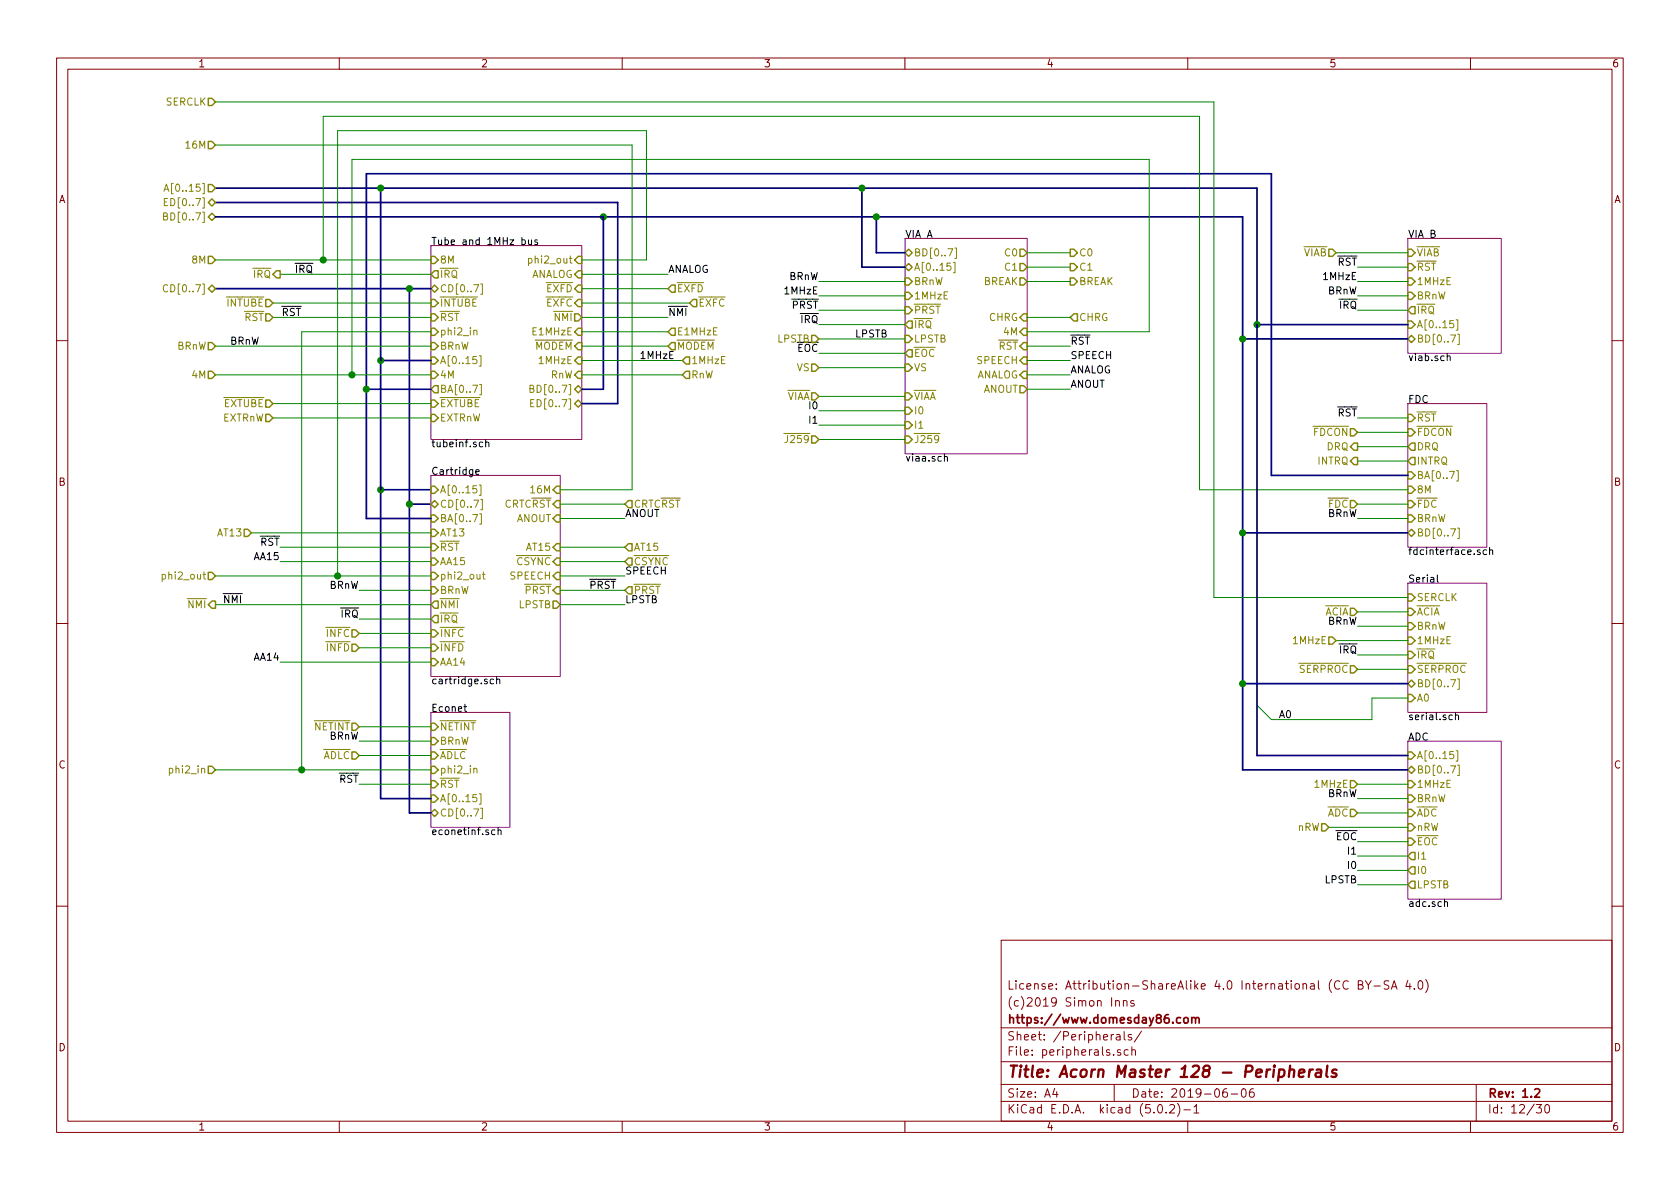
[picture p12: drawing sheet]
<svg xmlns="http://www.w3.org/2000/svg" width="297mm" height="210mm" viewBox="0 0 297 210" stroke-linecap="round" stroke-linejoin="round" font-family="sans-serif">
<g fill="none" stroke="#840000" stroke-width=".18">
<path d="M10 10.3h277v189.9h-277zM12 12.2h273v186.1h-273zM60 10.3v1.9M110 10.3v1.9M160 10.3v1.9M210 10.3v1.9M260 10.3v1.9M10 60.2h2M285 60.2h2M10 110.3h2M285 110.3h2M10 160.2h2"/>
<path d="M177 166.3h108v32h-108zM197.3 177.1v-.1a.37 .37 0 0 1 .6 .1v.8M197.3 176.9v1M198.6 177.1l.2-.2 .4 .1 .1 .9M198.6 176.9v1M200.5 177a.37 .37 0 0 0-.6 .1l.1 .3 .5 .1 .1 .1-.3 .3-.4-.1M238.4 173.6a.7 .7 0 0 0-.9 .2 .7 .7 0 0 0 .1 .9 .55 .55 0 0 0 .8 .1M240.2 174.1l.7-.1v-.3l-.1-.2-.6-.1v1.5h.5l.3-.3a.41 .41 0 0 0-.4-.5M241.4 173.4l.5 .8 .5-.8M241.9 174.2v.7M242.9 174.4h1.2M245.6 173.5l-.6-.1-.3 .3 .1 .3 .7 .4v.4l-.2 .1-.6-.1"/>
<path d="M246 174.9l.5-1.5 .5 1.5M246.2 174.5h.7M248.9 173.3l-.3 1.1h.9M249.3 173.9v1M250.1 174.8v.1M250.9 173.6l.3-.2a.94 .94 0 0 1 0 1.5l-.4-.3-.1-.6zM252.1 173.2a1.71 1.71 0 0 1 0 2.3M285 160.2h2M60 198.3v1.9M110 198.3v1.9M160 198.3v1.9M177 194.8h108"/>
<path d="M177 191.8h108M177 187.8h108M177 181.8h108M186.5 192.5l-.4 1h1M186.8 193v1M197 191.8v3M197.4 183h.6v.9M198 183.3l-.4 .1-.3 .2 .3 .3 .4-.1M198.1 185.7l-.3-.1-.2 .2v.2l.5 .2v.3h-.5M198.8 182.4v1.3l.2 .2M199.5 185.7l-.4-.1-.3 .3v.6l.3 .1 .4-.1M200.1 183a.37 .37 0 0 0-.6 .1v.3l.6 .1v.1l-.2 .3-.4-.1"/>
<path d="M200.1 185.7l.2-.1 .4 .1 .1 .9M200.1 185.1v1.5M201.8 182.3l-1.2 2M204.8 195.5l.4-.2a.94 .94 0 0 1 0 1.5 .79 .79 0 0 1-.4-1.3zM206.2 196.7v.1M206.8 195.5l.2-.2h.4l.2 .2 .1 .3-.1 .2-.8 .8h.9M208.2 195.1a1.71 1.71 0 0 1 0 2.3M209.3 196.3h1.2M210 198.3v1.9M211.1 195.8l.4-.5v1.5M211.1 196.8h.9M216.9 192.5a.62 .62 0 0 0-.7 .7l.1 .7 .2 .1 .5-.1v-.5l-.1-.2-.4-.1-.3 .3"/>
<path d="M217.7 193.5h1.1M219.6 192.7l.4-.2a.94 .94 0 0 1 0 1.5 .82 .82 0 0 1-.4-1.3zM221.6 192.5a.59 .59 0 0 0-.7 .7l.1 .7 .2 .1 .5-.1 .1-.5-.2-.2-.4-.1-.3 .3M260 198.3v1.9M261 191.8v6.5M271.6 195.3h.9l-.4 .6 .4 .1v.7l-.2 .1-.7-.1M273.3 195.4l.3-.1a.94 .94 0 0 1 0 1.5h-.1a1 1 0 0 1-.2-1.4z"/>
</g>
<path d="M210.7 179.9v1M208.7 180l-.4-.1-.3 .3 .1 .6 .2 .1 .4-.1M209.4 180.1l.2-.2 .4 .2 .1 .5-.1 .2-.4 .1-.2-.1zM210.7 180.1l.1-.1a.37 .37 0 0 1 .6 .1v.8M211.4 180.1l.2-.2 .3 .1 .1 .9M271.4 192.7l.2-.2h.4l.2 .5-.9 1h.9" fill="none" stroke="#840000" stroke-width=".3"/>
<path d="M228 189.3a.52 .52 0 0 1 .9 .1l-.2 1M228.1 188.4l-.2 2M229.7 189.8l.9-.2v-.4h-.8l-.2 1 .3 .2 .6-.1M231.6 189.1l-.2 1.3M232.1 189.1a.54 .54 0 0 0-.6 .4M232.8 189.2h.8l-.1 1.2M233.6 189.6l-.7 .1a.4 .4 0 0 0-.3 .3 .4 .4 0 0 0 .2 .4l.7-.1M234.7 188.4l-.2 1.8 .2 .2M236.3 189.2a.49 .49 0 0 0-.8 .3l.1 .2 .5 .1 .2 .3-.3 .3-.6-.1" fill="none" stroke="#840000" stroke-width=".41"/>
<path d="M76.2 43.4h26.7v34.3h-26.7zM160 42.2h21.6v38.1h-21.6zM248.9 42.2h16.5v20.3h-16.5zM248.9 71.4h14v25.4h-14zM76.2 84.1h22.9v35.5h-22.9zM248.9 103.1h14v22.9h-14zM76.2 126h14v20.3h-14zM248.9 131.1h16.5v27.9h-16.5z" fill="none" stroke="#840084" stroke-width=".18"/>
<g fill="none" stroke="#000" stroke-width=".18">
<path d="M92.3 42.5l.4-.1 .2 .2-.1 .6h-.5M93.4 42.4l.1 .8 .3 .1 .2-.2M94 42.4v.9M95 42.5l-.3-.1-.2 .2 .1 .2 .4 .1v.3h-.5M85.3 78.2h-.3l-.3 .2 .2 .6h.4M85.9 78.3l.2-.1h.3v.8M85.9 77.7v1.3M255.9 63.1l.2-.2 .3 .1v.8M84.1 83.5l.6-.1v-.3h-.4l-.2 .1 .1 .6h.5M167 80.8l.2-.1 .3 .1v.8M262.8 97.3l-.3-.1-.3 .3 .2 .5h.4M263.4 97.4l.2-.2 .3 .1v.8"/>
<path d="M263.4 96.8v1.3M87.8 119.7v1.2M254.1 101.7v1.1l.2 .1M82 125h.5M82.2 124.5v1.1l.3 .2M87.3 120.1h-.4l-.2 .2 .1 .6h.5M87.8 120.2l.2-.1h.3l.1 .8M257.3 126.6l.2-.2 .3 .1 .1 .8M257.3 126v1.3M87.5 146.8h-.4l-.2 .2 .1 .5h.5M88.1 146.9l.1-.1h.3l.1 .8M88.1 146.3v1.3"/>
<path d="M255.4 159.6l.2-.1h.3v.8"/>
</g>
<g fill="none" stroke="#848400" stroke-width=".25">
<path d="M36.8 17.4h.7l.6 .6-.6 .7h-.7zM36.8 25h.7l.6 .6-.6 .7h-.7zM36.8 35.8l.7-.6 .6 .6-.6 .6zM36.8 38.3l.7-.6 .6 .6-.6 .7zM36.8 32.6h.7l.6 .7-.6 .6h-.7zM36.8 45.3h.7l.6 .7-.6 .6h-.7zM36.8 51l.7-.6 .6 .6-.6 .7zM47 53h.6l.7 .6-.7 .6h-.6zM47 55.5h.6l.7 .6-.7 .7h-.6zM48.9 47.9h.6v1.2h-.6l-.6-.6zM76.2 51l.6-.6 .7 .6-.7 .7zM76.2 53h.6l.7 .6-.7 .6h-.6z"/>
<path d="M76.2 55.5h.6l.7 .6-.7 .7h-.6zM76.2 45.3h.6l.7 .7-.7 .6h-.6zM76.2 58h.6l.7 .7-.7 .6h-.6zM76.8 47.9h.7v1.2h-.7l-.6-.6zM101.6 48.5l.6-.6h.7v1.2h-.7zM101.6 53.6l.6-.6h.7v1.2h-.7zM101.6 55.5h.6l.7 .6-.7 .7h-.6zM101.6 58.7l.6-.7h.7v1.3h-.7zM102.2 45.3h.7v1.3h-.7l-.6-.6zM102.2 50.4h.7v1.3h-.7l-.6-.7zM118.1 58.7l.6-.7h.7v1.3h-.7zM118.7 50.4h.7v1.3h-.7l-.6-.7z"/>
<path d="M122.6 53h.6v1.2h-.6l-.7-.6zM143.5 59.3h.6l.7 .6-.7 .7h-.6zM160 44.7l.7-.6 .6 .6-.6 .6zM160 47.2l.7-.6 .6 .6-.6 .7zM160 49.1h.7l.6 .7-.6 .6h-.7zM160 51.7h.7l.6 .6-.6 .7h-.7zM160 54.2h.7l.6 .7-.6 .6h-.7zM160 59.3h.7l.6 .6-.6 .7h-.7zM160.7 56.8h.6v1.2h-.6l-.7-.6zM180.3 44.1h.7l.6 .6-.6 .6h-.7zM180.3 46.6h.7l.6 .6-.6 .7h-.7zM180.3 49.1h.7l.6 .7-.6 .6h-.7z"/>
<path d="M181 55.5h.6v1.3h-.6l-.7-.7zM181 58h.6v1.3h-.6l-.7-.6zM189.2 44.1h.7l.6 .6-.6 .6h-.7zM189.2 46.6h.7l.6 .6-.6 .7h-.7zM189.2 49.1h.7l.6 .7-.6 .6h-.7zM189.2 56.1l.7-.6h.6v1.3h-.6zM234.9 44.1h.7l.6 .6-.6 .6h-.7zM248.9 44.1h.7l.6 .6-.6 .6h-.7zM248.9 46.6h.7l.6 .6-.6 .7h-.7zM248.9 49.1h.7l.6 .7-.6 .6h-.7zM248.9 51.7h.7l.6 .6-.6 .7h-.7zM248.9 56.8h.7l.6 .6-.6 .6h-.7z"/>
<path d="M248.9 59.9l.7-.6 .6 .6-.6 .7zM249.6 54.2h.6v1.3h-.6l-.7-.6zM36.8 65.7h.7l.6 .6-.6 .6h-.7zM36.8 60.6h.7l.6 .6-.6 .6h-.7zM47 70.7h.6l.7 .7-.7 .6h-.6zM47 73.3h.6l.7 .6-.7 .6h-.6zM76.2 60.6h.6l.7 .6-.7 .6h-.6zM76.2 63.1h.6l.7 .6-.7 .7h-.6zM76.2 70.7h.6l.7 .7-.7 .6h-.6zM76.2 73.3h.6l.7 .6-.7 .6h-.6zM76.2 65.7h.6l.7 .6-.7 .6h-.6zM76.8 68.2h.7v1.3h-.7l-.6-.7z"/>
<path d="M101.6 66.3l.6-.6h.7v1.2h-.7zM101.6 68.8l.6-.6 .7 .6-.7 .7zM101.6 71.4l.6-.7 .7 .7-.7 .6zM102.2 60.6h.7v1.2h-.7l-.6-.6zM102.2 63.1h.7v1.3h-.7l-.6-.7zM118.7 60.6h.7v1.2h-.7l-.6-.6zM121.3 63.1h.6v1.3h-.6l-.7-.7zM121.3 65.7h.6v1.2h-.6l-.7-.6zM143.5 69.5h.6l.7 .6-.7 .6h-.6zM143.5 77.1h.6l.7 .6-.7 .7h-.6zM143.5 64.4h.6l.7 .6-.7 .7h-.6zM160 64.4h.7l.6 .6-.6 .7h-.7z"/>
<path d="M160 69.5h.7l.6 .6-.6 .6h-.7zM160 72h.7l.6 .6-.6 .7h-.7zM160 74.5h.7l.6 .7-.6 .6h-.7zM160 77.1h.7l.6 .6-.6 .7h-.7zM160.7 61.8h.6v1.3h-.6l-.7-.6zM180.3 68.2h.7l.6 .6-.6 .7h-.7zM181 60.6h.6v1.2h-.6l-.7-.6zM181 63.1h.6v1.3h-.6l-.7-.7zM181 65.7h.6v1.2h-.6l-.7-.6zM238.8 75.8h.6l.6 .6-.6 .7h-.6zM239.4 78.4h.6v1.2h-.6l-.6-.6zM248.9 73.3h.7l.6 .6-.6 .6h-.7z"/>
<path d="M248.9 75.8h.7l.6 .6-.6 .7h-.7zM249.6 78.4h.6v1.2h-.6l-.7-.6zM43.2 93.6h.6l.6 .6-.6 .7h-.6zM76.2 86h.6l.7 .6-.7 .6h-.6zM76.2 93.6h.6l.7 .6-.7 .7h-.6zM76.2 96.1h.6l.7 .7-.7 .6h-.6zM76.2 98.7h.6l.7 .6-.7 .6h-.6zM76.2 91.1h.6l.7 .6-.7 .6h-.6zM76.8 88.5l.7 .6-.7 .7-.6-.7zM97.8 96.8l.6-.7h.7v1.3h-.7zM97.8 86.6l.6-.6h.7v1.2h-.7zM98.4 88.5h.7v1.3h-.7l-.6-.7z"/>
<path d="M98.4 91.1h.7v1.2h-.7l-.6-.6zM98.4 98.7h.7v1.2h-.7l-.6-.6zM110.5 96.8l.6-.7h.7v1.3h-.7zM111.1 88.5h.7v1.3h-.7l-.6-.7zM111.1 98.7h.7v1.2h-.7l-.6-.6zM238.8 88.5h.6l.6 .6-.6 .7h-.6zM239.4 80.9h.6v1.3h-.6l-.6-.7zM248.9 83.4h.7l.6 .7-.6 .6h-.7zM248.9 88.5h.7l.6 .6-.6 .7h-.7zM248.9 91.1h.7l.6 .6-.6 .6h-.7zM248.9 94.2l.7-.6 .6 .6-.6 .7zM248.9 86h.7l.6 .6-.6 .6h-.7z"/>
<path d="M249.6 80.9h.6v1.3h-.6l-.7-.7zM36.8 101.2h.7l.6 .6-.6 .7h-.7zM36.8 106.9l.7-.6h.6v1.3h-.6zM62.2 111.4h.7l.6 .6-.6 .6h-.7zM62.2 113.9h.7l.6 .6-.6 .7h-.7zM76.2 101.2h.6l.7 .6-.7 .7h-.6zM76.2 103.8h.6l.7 .6-.7 .6h-.6zM76.2 111.4h.6l.7 .6-.7 .6h-.6zM76.2 113.9h.6l.7 .6-.7 .7h-.6zM76.2 116.5h.6l.7 .6-.7 .6h-.6zM76.8 106.3h.7v1.3h-.7l-.6-.7zM76.8 108.8h.7v1.3h-.7l-.6-.6z"/>
<path d="M97.8 104.4l.6-.6h.7v1.2h-.7zM97.8 106.3h.6l.7 .6-.7 .7h-.6zM98.4 101.2h.7v1.3h-.7l-.6-.7zM111.1 103.8h.7v1.2h-.7l-.6-.6zM234.9 112.6h.7l.6 .7-.6 .6h-.7zM238.8 107.6h.6l.6 .6-.6 .6h-.6zM238.8 117.7h.6l.6 .7-.6 .6h-.6zM248.9 105h.7l.6 .7-.6 .6h-.7zM248.9 107.6h.7l.6 .6-.6 .6h-.7zM248.9 110.1h.7l.6 .6-.6 .7h-.7zM248.9 112.6h.7l.6 .7-.6 .6h-.7zM248.9 115.2h.7l.6 .6-.6 .7h-.7z"/>
<path d="M248.9 117.7h.7l.6 .7-.6 .6h-.7zM36.8 135.5h.7l.6 .6-.6 .7h-.7zM62.2 133h.7l.6 .6-.6 .6h-.7zM62.2 127.9h.7l.6 .6-.6 .7h-.7zM76.2 127.9h.6l.7 .6-.7 .7h-.6zM76.2 130.4h.6l.7 .7-.7 .6h-.6zM76.2 133h.6l.7 .6-.7 .6h-.6zM76.2 135.5h.6l.7 .6-.7 .7h-.6zM76.2 138h.6l.7 .7-.7 .6h-.6zM238.8 138h.6l.6 .7-.6 .6h-.6zM248.9 133h.7l.6 .6-.6 .6h-.7zM248.9 136.1l.7-.6 .6 .6-.6 .7z"/>
<path d="M248.9 138h.7l.6 .7-.6 .6h-.7zM248.9 122.8h.7l.6 .6-.6 .7h-.7zM249.6 120.3l.6 .6-.6 .6-.7-.6zM76.2 140.6h.6l.7 .6-.7 .7h-.6zM76.2 143.8l.6-.7 .7 .7-.7 .6zM233.7 145.7h.6l.6 .6-.6 .6h-.6zM238.8 143.1h.6l.6 .7-.6 .6h-.6zM248.9 140.6h.7l.6 .6-.6 .7h-.7zM248.9 143.1h.7l.6 .7-.6 .6h-.7zM248.9 145.7h.7l.6 .6-.6 .6h-.7zM248.9 148.2h.7l.6 .6-.6 .7h-.7zM249.6 150.7h.6v1.3h-.6l-.7-.6z"/>
<path d="M249.6 153.3h.6v1.3h-.6l-.7-.7zM249.6 155.8h.6v1.3h-.6l-.7-.6z"/>
</g>
<g fill="none" stroke="#848400" stroke-width=".18">
<path d="M28.9 38.2h.6l.1-.2-.1-.2-.6-.2v1.3h.5l.2-.1v-.3l-.2-.3M29 33.8l.4-1.2 .4 1.2M29.1 35.7h.4M29.1 33.5h.6M29.6 35.1h-.5v1.3h.5M29.6 50.5a.5 .5 0 0 0-.6 0 .5 .5 0 0 0-.1 .6 .45 .45 0 0 0 .2 .5 .45 .45 0 0 0 .5-.1M83.8 58.5l.1-.1h.4v.8M85 50.2h.3v1.8h-.3M93.4 45.7h.4l.3 .2-.2 .6h-.5M93.4 45.7v1.3M167.6 44h.9l-.6 1.3M168.6 46.4h.3v1.8h-.3"/>
<path d="M168.8 43.9h.3v1.8h-.3M256.5 59.2h.9l-.6 1.3M257.5 56.6h.3v1.8h-.3M257.7 59.1h.3v1.8h-.3M84.7 62.9h.3v1.8h-.3M84.8 68h.3v1.8h-.3M93.7 68.7h.5l.2-.2-.1-.3-.6-.1v1.3h.5l.2-.1v-.3l-.3-.3M93.8 71.3h.4M94.4 70.7h-.6v1.2h.6M138.6 76.7h.9M165 76.7h1.2M166 77.6l-.3 .2-.3-.1-.2-.1v-.3l.3-.3h.2l.3 .3a.88 .88 0 0 1-.3 .9l-.3 .1"/>
<path d="M84.7 85.8h.3v1.8h-.3M84.8 90.9h.3v1.8h-.3M85 88.3h.3v1.8h-.3M256.5 93.5h.9l-.6 1.3M257.5 83.2h.3v1.9h-.3M257.7 93.4h.3v1.8h-.3M28.7 101.6h.4l.2 .2-.1 .6h-.5M28.7 101.6v1.2M85.3 101.6h.5M85.5 101.1v1.1l.3 .2M83.8 136l.1-.1h.4v.8M256.5 135.4h.9l-.6 1.3"/>
<path d="M256.5 120.2h.9l-.6 1.3M257.5 132.8h.3v1.8h-.3M257.7 135.3h.3v1.8h-.3M257.7 120.1h.3v1.8h-.3M84.7 140.4h.3v1.8h-.3M85 142.9h.3v1.8h-.3"/>
</g>
<g fill="none" stroke="#000084" stroke-width=".3">
<path d="M38.1 35.8h71.1v35.6h-6.3M38.1 38.3h181.6v97.8h29.2M38.1 33.3h184.1v100.3h26.7M67.3 33.3v107.9h8.9M106.7 38.3v30.5h-3.8M152.4 33.3v13.9h7.6M154.9 38.3v6.4h5.1M38.1 51h38.1M72.4 51v92.8h3.8M219.7 59.9h29.2M222.2 57.4h26.7M64.8 68.8h11.4"/>
<path d="M67.3 63.7h8.9M67.3 86.6h8.9M72.4 89.1h3.8M219.7 94.2h29.2M248.9 84.1h-24.1v-53.4h-160v61h11.4M219.7 120.9h29.2"/>
</g>
<g fill="#008400" stroke="#008400" stroke-width=".25">
<circle cx="72.4" cy="89.1" r=".51"/>
<circle cx="72.4" cy="51" r=".51"/>
<circle cx="219.7" cy="59.9" r=".51"/>
<circle cx="219.7" cy="94.2" r=".51"/>
<circle cx="219.7" cy="120.9" r=".51"/>
<circle cx="152.4" cy="33.3" r=".51"/>
<circle cx="222.3" cy="57.4" r=".51"/>
<circle cx="67.3" cy="86.6" r=".51"/>
<circle cx="62.2" cy="66.3" r=".51"/>
<circle cx="67.3" cy="63.7" r=".51"/>
<circle cx="67.3" cy="33.3" r=".51"/>
<circle cx="53.3" cy="136.1" r=".51"/>
<circle cx="59.7" cy="101.8" r=".51"/>
<circle cx="106.7" cy="38.3" r=".51"/>
<circle cx="154.9" cy="38.3" r=".51"/>
<circle cx="64.8" cy="68.8" r=".51"/>
<circle cx="57.2" cy="46" r=".51"/>
</g>
<g fill="none" stroke="#008400" stroke-width=".18">
<path d="M38.1 18h176.5v87.7h34.3M38.1 25.6h73.7v61h-12.7M38.1 46h38.1M48.3 53.6h27.9M48.3 56.1h27.9M49.5 48.5h26.7M57.1 46v-25.4h155v66h36.8M76.2 58.7h-22.9v77.4M102.9 46h11.4v-22.9h-54.6v78.7M102.9 58.7h15.2M102.9 48.5h15.2M102.9 53.6h19"/>
<path d="M102.9 51h15.2M102.9 56.1h15.2M144.8 57.4h15.2M144.8 54.9h15.2M144.8 52.3h15.2M144.8 49.8h15.2M144.8 59.9h15.2M181.6 58.7h21.6v-30.5h-141v38.1M181.6 44.7h7.6M181.6 56.1h7.6M181.6 47.2h7.6M181.6 49.8h7.6"/>
<path d="M236.2 44.7h12.7M240 54.9h8.9M240 47.2h8.9M240 52.3h8.9M240 49.8h8.9M38.1 66.3h38.1M38.1 61.2h38.1M48.3 71.4h27.9M48.3 73.9h27.9M102.9 66.3h17.7M102.9 61.2h15.2M102.9 63.7h17.7"/>
<path d="M144.8 62.5h15.2M144.8 70.1h15.2M144.8 77.7h15.2M144.8 72.6h15.2M144.8 75.2h15.2M144.8 65h15.2M181.6 66.3h7.6M181.6 61.2h7.6M181.6 63.7h7.6M181.6 68.8h7.6M240 76.4h8.9M240 73.9h8.9"/>
<path d="M240 79h8.9M44.4 94.2h31.8M49.5 96.8h26.7M49.5 99.3h26.7M99.1 89.1h11.4M99.1 96.8h11.4M99.1 91.7h11.4M99.1 99.3h11.4M240 89.1h8.9M240 91.7h8.9M240 81.5h8.9M38.1 101.8h38.1"/>
<path d="M38.1 106.9h38.1M49.5 117.1h26.7M63.5 109.5h12.7M63.5 112h12.7M63.5 114.5h12.7M63.5 104.4h12.7M99.1 101.8h11.4M99.1 104.4h11.4M99.1 106.9h11.4M236.2 113.3h12.7M240 108.2h8.9M240 118.4h8.9"/>
<path d="M240 110.7h8.9M240 115.8h8.9M38.1 136.1h38.1M63.5 133.6h12.7M63.5 128.5h12.7M63.5 138.7h12.7M63.5 131.1h12.7M240 138.7h8.9M248.9 123.4h-6.3v3.8h-17.8l-2.6-2.5M234.9 146.3h14M240 143.8h8.9M240 148.8h8.9"/>
<path d="M240 141.2h8.9M240 156.5h8.9M240 151.4h8.9M240 153.9h8.9"/>
</g>
<text font-size="2.8" fill="#840000" x="178" y="190.5">Title: Acorn Master 128 - Peripherals</text>
<g font-size="2.1" fill="#840000">
<text x="178" y="178">(c)2019 Simon Inns</text>
<text x="178" y="175">License: Attribution-ShareAlike 4.0 International (CC BY-SA 4.0)</text>
<text x="178" y="184">Sheet: /Peripherals/</text>
<text x="178" y="181">https://www.domesday86.com</text>
<text x="178" y="186.7">File: peripherals.sch</text>
<text x="178" y="196.9">KiCad E.D.A. kicad (5.0.2)-1</text>
<text x="178" y="194.1">Size: A4</text>
<text x="200" y="194.1">Date: 2019-06-06</text>
<text x="263" y="194.1">Rev: 1.2</text>
<text x="263" y="196.9">Id: 12/30</text>
</g>
<g font-size="1.8" fill="#840000">
<text x="35" y="11.9">1</text>
<text x="85" y="11.9">2</text>
<text x="135" y="11.9">3</text>
<text x="185" y="11.9">4</text>
<text x="235" y="11.9">5</text>
<text x="285" y="11.9">6</text>
<text x="10.4" y="35.9">A</text>
<text x="285.4" y="35.9">A</text>
<text x="10.4" y="85.9">B</text>
<text x="285.4" y="85.9">B</text>
<text x="10.4" y="135.9">C</text>
<text x="285.4" y="135.9">C</text>
<text x="10.4" y="185.9">D</text>
<text x="285.4" y="185.9">D</text>
<text x="35" y="199.9">1</text>
<text x="85" y="199.9">2</text>
<text x="135" y="199.9">3</text>
<text x="185" y="199.9">4</text>
<text x="235" y="199.9">5</text>
<text x="285" y="199.9">6</text>
</g>
<g font-size="1.8" fill="#848400">
<text x="29.3" y="18.7">SERCLK</text>
<text x="33.1" y="26.3">16M</text>
<text x="30.2" y="33.9">A[0..15]</text>
<text x="29.9" y="39">BD[0..7]</text>
<text x="30" y="36.4">ED[0..7]</text>
<text x="34.1" y="46.6">8M</text>
<text x="77.7" y="46.6">8M</text>
<text x="94" y="46.6">phi2_out</text>
<text x="161.5" y="45.3">BD[0..7]</text>
<text x="161.5" y="47.9">A[0..15]</text>
<text x="177.8" y="45.3">C0</text>
<text x="177.8" y="47.9">C1</text>
<text x="190.8" y="45.3">C0</text>
<text x="190.8" y="47.9">C1</text>
<text x="230.5" y="45.3">VIAB</text>
<text x="250.4" y="45.3">VIAB</text>
<text x="250.4" y="47.9">RST</text>
<text x="29.9" y="51.7">CD[0..7]</text>
<text x="44.9" y="49.1">IRQ</text>
<text x="77.7" y="51.7">CD[0..7]</text>
<text x="77.7" y="49.1">IRQ</text>
<text x="93.7" y="49.1">ANALOG</text>
<text x="96.6" y="51.7">EXFD</text>
<text x="119.6" y="51.7">EXFD</text>
<text x="161.5" y="50.4">BRnW</text>
<text x="161.5" y="53">1MHzE</text>
<text x="173.8" y="50.4">BREAK</text>
<text x="190.8" y="50.4">BREAK</text>
<text x="250.4" y="50.4">1MHzE</text>
<text x="250.4" y="53">BRnW</text>
<text x="40.2" y="54.2">INTUBE</text>
<text x="43.2" y="56.8">RST</text>
<text x="77.7" y="54.2">INTUBE</text>
<text x="77.7" y="56.8">RST</text>
<text x="77.7" y="59.3">phi2_in</text>
<text x="94.4" y="59.3">E1MHzE</text>
<text x="96.6" y="54.2">EXFC</text>
<text x="98.1" y="56.8">NMI</text>
<text x="119.6" y="59.3">E1MHzE</text>
<text x="123.4" y="54.2">EXFC</text>
<text x="161.5" y="55.5">PRST</text>
<text x="161.5" y="58">IRQ</text>
<text x="174.9" y="56.8">CHRG</text>
<text x="177.6" y="59.3">4M</text>
<text x="190.8" y="56.8">CHRG</text>
<text x="250.4" y="58">A[0..15]</text>
<text x="250.4" y="55.5">IRQ</text>
<text x="31.3" y="61.8">BRnW</text>
<text x="77.7" y="61.8">BRnW</text>
<text x="77.7" y="64.4">A[0..15]</text>
<text x="94.6" y="61.8">MODEM</text>
<text x="95.6" y="64.4">1MHzE</text>
<text x="119.6" y="61.8">MODEM</text>
<text x="122.2" y="64.4">1MHzE</text>
<text x="137.5" y="60.6">LPSTB</text>
<text x="140.9" y="65.7">VS</text>
<text x="161.5" y="60.6">LPSTB</text>
<text x="161.5" y="65.7">VS</text>
<text x="161.5" y="63.1">EOC</text>
<text x="172.8" y="64.4">SPEECH</text>
<text x="176.6" y="61.8">RST</text>
<text x="250.4" y="60.6">BD[0..7]</text>
<text x="34.1" y="66.9">4M</text>
<text x="77.7" y="69.5">BA[0..7]</text>
<text x="77.7" y="66.9">4M</text>
<text x="94.7" y="69.5">BD[0..7]</text>
<text x="97.3" y="66.9">RnW</text>
<text x="122.2" y="66.9">RnW</text>
<text x="139" y="70.7">VIAA</text>
<text x="161.5" y="70.7">VIAA</text>
<text x="172.4" y="66.9">ANALOG</text>
<text x="173.8" y="69.5">ANOUT</text>
<text x="39.3" y="74.5">EXTRnW</text>
<text x="39.6" y="72">EXTUBE</text>
<text x="77.7" y="72">EXTUBE</text>
<text x="77.7" y="74.5">EXTRnW</text>
<text x="94.8" y="72">ED[0..7]</text>
<text x="161.5" y="73.3">I0</text>
<text x="161.5" y="75.8">I1</text>
<text x="232.2" y="77.1">FDCON</text>
<text x="250.4" y="74.5">RST</text>
<text x="250.4" y="77.1">FDCON</text>
<text x="139.3" y="78.4">J259</text>
<text x="161.5" y="78.4">J259</text>
<text x="233" y="82.2">INTRQ</text>
<text x="234.6" y="79.6">DRQ</text>
<text x="250.4" y="79.6">DRQ</text>
<text x="250.4" y="82.2">INTRQ</text>
<text x="77.7" y="87.2">A[0..15]</text>
<text x="77.7" y="89.8">CD[0..7]</text>
<text x="89.1" y="89.8">CRTCRST</text>
<text x="94.1" y="87.2">16M</text>
<text x="112" y="89.8">CRTCRST</text>
<text x="234.9" y="89.8">FDC</text>
<text x="250.4" y="84.7">BA[0..7]</text>
<text x="250.4" y="89.8">FDC</text>
<text x="250.4" y="87.2">8M</text>
<text x="38.6" y="94.9">AT13</text>
<text x="77.7" y="94.9">AT13</text>
<text x="77.7" y="92.3">BA[0..7]</text>
<text x="91.2" y="92.3">ANOUT</text>
<text x="250.4" y="92.3">BRnW</text>
<text x="250.4" y="94.9">BD[0..7]</text>
<text x="77.7" y="97.4">RST</text>
<text x="77.7" y="99.9">AA15</text>
<text x="91.3" y="99.9">CSYNC</text>
<text x="93.2" y="97.4">AT15</text>
<text x="112" y="97.4">AT15</text>
<text x="112" y="99.9">CSYNC</text>
<text x="29.2" y="102.5">phi2_out</text>
<text x="33.3" y="107.6">NMI</text>
<text x="77.7" y="102.5">phi2_out</text>
<text x="77.7" y="105">BRnW</text>
<text x="77.7" y="107.6">NMI</text>
<text x="90.3" y="102.5">SPEECH</text>
<text x="91.7" y="107.6">LPSTB</text>
<text x="92.8" y="105">PRST</text>
<text x="250.4" y="106.3">SERCLK</text>
<text x="57.9" y="112.6">INFC</text>
<text x="77.7" y="110.1">IRQ</text>
<text x="77.7" y="112.6">INFC</text>
<text x="228.9" y="113.9">1MHzE</text>
<text x="234.2" y="108.8">ACIA</text>
<text x="250.4" y="108.8">ACIA</text>
<text x="250.4" y="111.4">BRnW</text>
<text x="250.4" y="113.9">1MHzE</text>
<text x="57.9" y="115.2">INFD</text>
<text x="77.7" y="115.2">INFD</text>
<text x="77.7" y="117.7">AA14</text>
<text x="229.8" y="119">SERPROC</text>
<text x="250.4" y="116.5">IRQ</text>
<text x="250.4" y="119">SERPROC</text>
<text x="250.4" y="121.5">BD[0..7]</text>
<text x="250.4" y="124.1">A0</text>
<text x="55.6" y="129.2">NETINT</text>
<text x="77.7" y="129.2">NETINT</text>
<text x="77.7" y="131.7">BRnW</text>
<text x="30.4" y="136.8">phi2_in</text>
<text x="57.1" y="134.2">ADLC</text>
<text x="77.7" y="134.2">ADLC</text>
<text x="77.7" y="136.8">phi2_in</text>
<text x="250.4" y="134.2">A[0..15]</text>
<text x="250.4" y="136.8">BD[0..7]</text>
<text x="77.7" y="139.3">RST</text>
<text x="77.7" y="141.9">A[0..15]</text>
<text x="232.7" y="139.3">1MHzE</text>
<text x="250.4" y="139.3">1MHzE</text>
<text x="250.4" y="141.9">BRnW</text>
<text x="77.7" y="144.4">CD[0..7]</text>
<text x="229.4" y="146.9">nRW</text>
<text x="234.7" y="144.4">ADC</text>
<text x="250.4" y="144.4">ADC</text>
<text x="250.4" y="146.9">nRW</text>
<text x="250.4" y="149.5">EOC</text>
<text x="250.4" y="152">I1</text>
<text x="250.4" y="154.6">I0</text>
<text x="250.4" y="157.1">LPSTB</text>
</g>
<g font-size="1.8">
<text x="76.2" y="43.3">Tube and 1MHz bus</text>
<text x="160" y="42.1">VIA A</text>
<text x="236.5" y="47">RST</text>
<text x="248.9" y="42.1">VIA B</text>
<text x="52.1" y="48.3">IRQ</text>
<text x="118.1" y="48.3">ANALOG</text>
<text x="139" y="52.1">1MHzE</text>
<text x="139.5" y="49.5">BRnW</text>
<text x="234.2" y="49.5">1MHzE</text>
<text x="234.7" y="52.1">BRnW</text>
<text x="49.8" y="55.9">RST</text>
<text x="118.1" y="55.9">NMI</text>
<text x="140.1" y="54.6">PRST</text>
<text x="141.6" y="57.1">IRQ</text>
<text x="151.1" y="59.7">LPSTB</text>
<text x="236.9" y="54.6">IRQ</text>
<text x="40.6" y="61">BRnW</text>
<text x="113" y="63.5">1MHzE</text>
<text x="140.9" y="62.2">EOC</text>
<text x="189.2" y="61">RST</text>
<text x="189.2" y="63.5">SPEECH</text>
<text x="248.9" y="63.8">viab.sch</text>
<text x="189.2" y="66">ANALOG</text>
<text x="189.2" y="68.6">ANOUT</text>
<text x="248.9" y="71.3">FDC</text>
<text x="143.3" y="72.4">I0</text>
<text x="143.3" y="74.9">I1</text>
<text x="236.5" y="73.7">RST</text>
<text x="76.2" y="79.1">tubeinf.sch</text>
<text x="76.2" y="84">Cartridge</text>
<text x="160" y="81.6">viaa.sch</text>
<text x="110.5" y="91.4">ANOUT</text>
<text x="234.7" y="91.4">BRnW</text>
<text x="45" y="99.1">AA15</text>
<text x="46" y="96.5">RST</text>
<text x="110.5" y="101.6">SPEECH</text>
<text x="248.9" y="98.1">fdcinterface.sch</text>
<text x="39.4" y="106.7">NMI</text>
<text x="58.2" y="104.1">BRnW</text>
<text x="104.1" y="104.1">PRST</text>
<text x="110.5" y="106.7">LPSTB</text>
<text x="112" y="105">PRST</text>
<text x="248.9" y="103">Serial</text>
<text x="60.4" y="109.2">IRQ</text>
<text x="234.7" y="110.5">BRnW</text>
<text x="45" y="116.8">AA14</text>
<text x="236.9" y="115.6">IRQ</text>
<text x="76.2" y="125.9">Econet</text>
<text x="76.2" y="121">cartridge.sch</text>
<text x="58.2" y="130.8">BRnW</text>
<text x="226.1" y="127">A0</text>
<text x="248.9" y="131">ADC</text>
<text x="248.9" y="127.3">serial.sch</text>
<text x="60" y="138.4">RST</text>
<text x="234.7" y="141">BRnW</text>
<text x="76.2" y="147.7">econetinf.sch</text>
<text x="236.2" y="148.6">EOC</text>
<text x="238.6" y="151.1">I1</text>
<text x="238.6" y="153.7">I0</text>
<text x="234.2" y="156.2">LPSTB</text>
<text x="248.9" y="160.4">adc.sch</text>
</g>
</svg>
